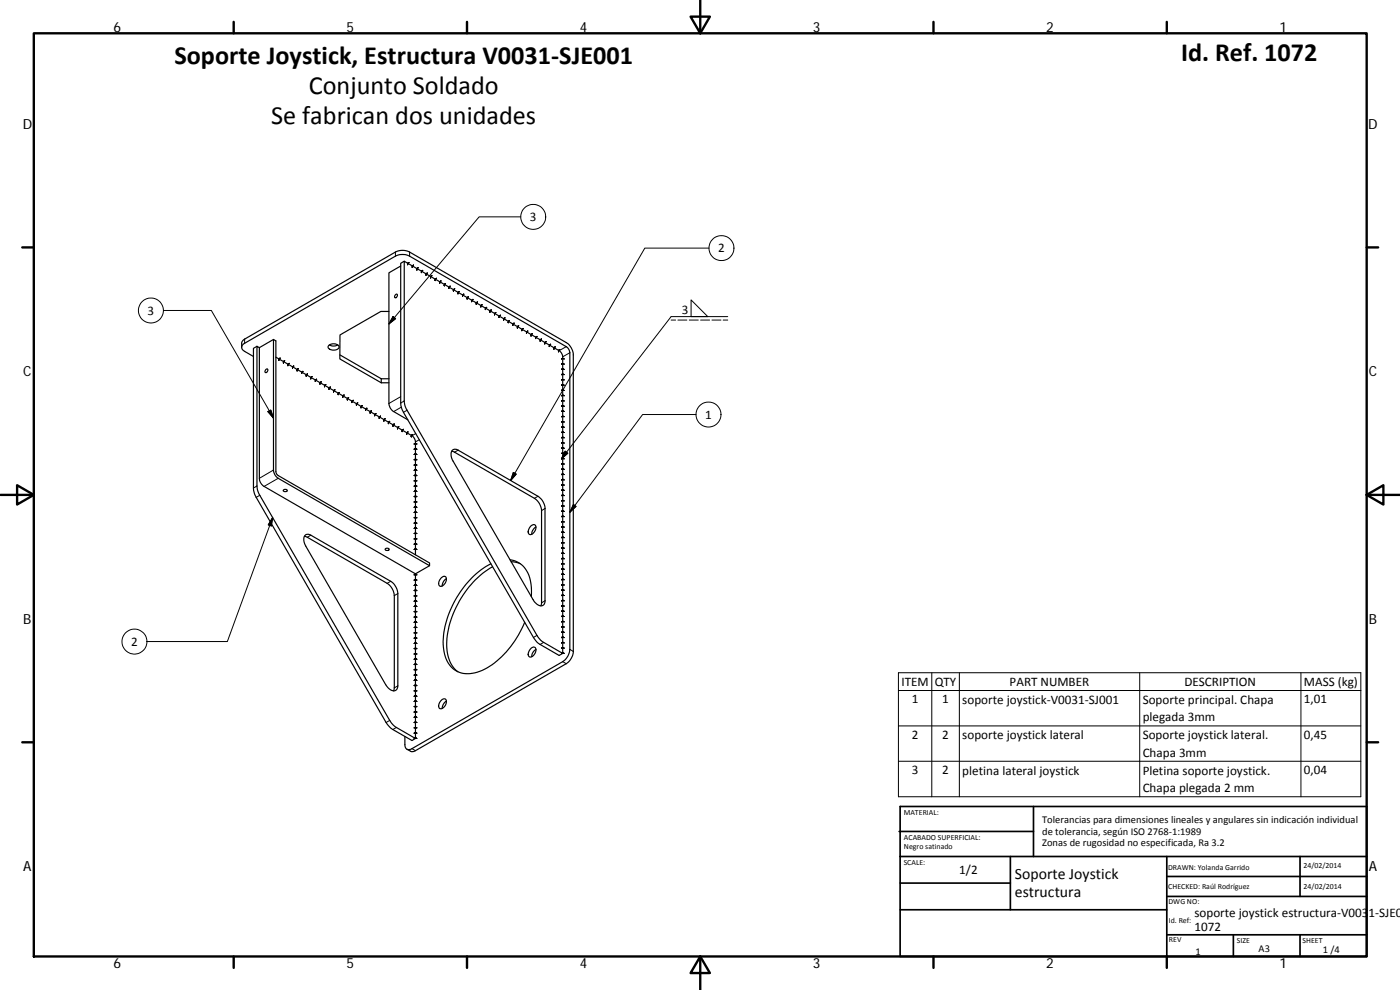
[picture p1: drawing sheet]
<svg xmlns="http://www.w3.org/2000/svg" width="420mm" height="297mm" viewBox="0 0 420 297" stroke-linecap="round" stroke-linejoin="round" font-family="sans-serif">
<g fill="none" stroke="#000" stroke-width=".36">
<path d="M120.3 79.8l-3.6 2.1v39.2a3.1 3.1 0 0 0 1.4 2.4l4.3 2.5M121.3 78.4l46.5 26.8a2.4 2.4 0 0 1 1.1 1.9v88.9l-6.1-3.4-1.4-1.6-39.8-69.1-.3-1.6zM121.3 78.4l-1 .6v41.9l.4 2 39.4 68.4 1.3 1.6 6.4 3.8 1.1-.7M116.7 93.5h-2.4l-12.3 7v7.2l12.4 7.2M118.7 88.4l.3-.2a.56 .56 0 0 1 .1 .8 .56 .56 0 0 1-.7 .2zM72.5 104.2v-1.4l.9-1.1 45.3-26.1a4.7 4.7 0 0 1 4.2 0l47 27.2a4.7 4.7 0 0 1 2.2 3.6v89.1a4.7 4.7 0 0 1-2.2 3.6l-45.5 26.3-1 .1-1.3-.7M76.1 107l-2.7-1.6a1.28 1.28 0 0 1-.9-1.2 1.28 1.28 0 0 1 .9-1.2l45.3-26.1a4.7 4.7 0 0 1 4.2 0l47 27.1a2.47 2.47 0 0 1 1.1 1.8v89.4a4.8 4.8 0 0 1-2.1 3.3l-45.3 26.1a1.28 1.28 0 0 1-1.5 .2 1.28 1.28 0 0 1-.6-1.4v-2.4M77.1 103.9l-1 .6v41.9l.4 2 39.4 68.4 1.7 1.9 6 3.5 1.1-.6M77.8 104.3v39.2a2.94 2.94 0 0 0 1.5 2.4l45.4 26.3M77.8 104.3l-.7-.4v41.9l.5 2 39.4 68.4 1.6 1.9 6.1 3.5v-49.4M79.8 110.8l.3-.1a.57 .57 0 0 1 .2 .7 .57 .57 0 0 1-.8 .3zM82.1 101.9l.7 .4v39.2l.2 .8 45.9 26.6v.8l-45.4-26.2a3.1 3.1 0 0 1-1.4-2.5z"/>
<path d="M82.1 101.9l-4.3 2.4M82.8 107.2l40.8 23.5a2.52 2.52 0 0 1 1.1 1.9v33.9M98.7 103.6a1.94 1.94 0 0 1 3.1 .6 1.98 1.98 0 0 1-3.3-.1zM98.8 103.5a2.7 2.7 0 0 0 2.6 0M102 106.5l12.4 7.1M114.4 113.6h2.3M114.4 113.6v1.3M114.4 114.9h2.3M135.5 135.4l.9 .3 24 13.8a4.8 4.8 0 0 1 2.1 3.7v27.7l-.2 .9M135.7 135.1l.7-.3 1.1 .3 23.9 13.8a4.7 4.7 0 0 1 2.2 3.7v27.7a1.39 1.39 0 0 1-1 1.5 1.39 1.39 0 0 1-1.6-.7l-1-1.2-24-41.5a2.99 2.99 0 0 1-.3-3.3zM85.1 147a.6 .6 0 0 1 .6-.2 .6 .6 0 0 1 .5 .5 .59 .59 0 0 1-.7 .3 .59 .59 0 0 1-.4-.6zM159.4 157.8a.89 .89 0 0 1 1.3-.2 .89 .89 0 0 1 0 1.3 1.53 1.53 0 0 1-2 1.3 2.13 2.13 0 0 1 .7-2.4z"/>
<path d="M160.9 158.1a2.47 2.47 0 0 0-1.3 2.2M91.3 160.9l.9 .3 24 13.8a4.8 4.8 0 0 1 2.1 3.7v27.7l-.2 .9M91.5 160.7l.9-.4 .9 .3 24 13.8a4.9 4.9 0 0 1 2.1 3.7v27.7a1.41 1.41 0 0 1-1 1.5 1.41 1.41 0 0 1-1.6-.6l-1.1-1.3-23.9-41.5a2.99 2.99 0 0 1-.3-3.2zM115.7 164.7a.6 .6 0 0 1 .6-.3 .6 .6 0 0 1 .4 .6 .59 .59 0 0 1-.6 .2 .59 .59 0 0 1-.4-.5zM128.9 169.7l-4.2 2.5M132.3 173.5a.92 .92 0 0 1 1.4-.5 .92 .92 0 0 1 .1 1.4 1.5 1.5 0 0 1-2 1.3 1.89 1.89 0 0 1 .5-2.2zM134 173.6l-.9 1-.4 1.2M147.3 169.2a28.5 28.5 0 0 0-14.2 24.9 8.1 8.1 0 0 0 5.4 7.8 13.2 13.2 0 0 0 11.3-4.2 30.9 30.9 0 0 0 7.7-11M147.8 170.1a28.8 28.8 0 0 0-13.7 24.1 9.4 9.4 0 0 0 3.3 7.4M153.1 168a7.6 7.6 0 0 1 6.3 7.6l.1 3.4M153.4 168.6l2.8 .5M159.4 194.5a.89 .89 0 0 1 1.3-.2 .89 .89 0 0 1 0 1.4 1.5 1.5 0 0 1-2 1.2 2.11 2.11 0 0 1 .7-2.4z"/>
<path d="M160.9 194.9l-.3 .1a2.49 2.49 0 0 0-1 2M132.3 210.2a.93 .93 0 0 1 1.4-.4 .93 .93 0 0 1 .1 1.4 1.53 1.53 0 0 1-2 1.3 1.92 1.92 0 0 1 .5-2.3zM134 210.4l-.9 .9-.4 1.3"/>
</g>
<g fill="none" stroke="#000" stroke-width=".3">
<path d="M118.7 75.6v1.3M122.7 78.8l-.2 .1-.1 .5M122.9 75.6v1.3M124.1 79.5l-.4 .7M156.3 65.1h-12.5l-27.1 32.1M212.8 74.4h-19.3l-40.2 69.8M49.1 93.2a3.8 3.8 0 0 1-5.4 3.4 3.8 3.8 0 0 1-.6-6.4 3.8 3.8 0 0 1 5.9 2.5l.1 .5h14.3l18.7 32.3M118 95l.7 .6-2 1.6zM125.5 80.3l-.4 .7M126.9 81.1l-.4 .7M128.2 81.9l-.2 .2-.1 .5M129.6 82.7l-.3 .2-.1 .5"/>
<path d="M131 83.5l-.4 .7M132.3 84.3l-.3 .7M133.7 85.1l-.4 .7M135.1 85.9l-.4 .7M136.5 86.7l-.3 .2-.1 .5M137.8 87.5l-.2 .2-.2 .5M139.2 88.3l-.4 .3v.3M140.6 89l-.4 .7M142 89.8l-.4 .7M143 90.8l.3-.2-.3 .2-.1 .5zM144.7 91.4l-.3 .2-.1 .5M146.1 92.2l-.3 .2-.1 .5"/>
<path d="M147.4 93l-.4 .7M148.8 93.8l-.4 .7M150.2 94.6l-.3 .2-.1 .5M151.5 95.4l-.4 .7M152.9 96.2l-.4 .6M154.3 97l-.4 .7M155.7 97.8l-.4 .6M157 98.6l-.3 .1-.1 .5M158.4 99.3l-.4 .7M201.4 96h1.4M203.4 96h2.8M206.9 96h2.7"/>
<path d="M207.4 90l5 5h-5zM210.3 96h2.7M213.7 96h2.7M217 96h1.4M218.4 95h-17l-32.9 42.7h.8M73.4 101.7v1.3M84.1 107.5l-.4 .3v.3M85.4 108.2l-.3 .4v.3M86.8 109l-.4 .7M88.2 109.8l-.4 .7M89.3 110.8l.2-.2-.3 .7zM90.9 111.4l-.4 .7"/>
<path d="M92.3 112.2l-.3 .2-.1 .5M93.7 113l-.3 .2-.1 .5M95 113.8l-.3 .3-.1 .4M96.4 114.6l-.4 .7M97.8 115.4l-.4 .7M99.2 116.1l-.5 .7M100.5 117l-.4 .6M101.9 117.8l-.4 .3v.3M103.3 118.5l-.4 .4v.3M104.6 119.3l-.3 .4-.1 .3M120.3 119l-3.6 2.1M159.8 100.1l-.4 .7"/>
<path d="M161.2 100.9l-.5 .7M162.5 101.7l-.2 .2-.2 .5M163.9 102.5l-.4 .7M165.3 103.3l-.4 .7M166.6 104.1l-.4 .7M168 104.9l-.4 .7M168.5 118.7h.8M168.5 117.2h.8M168.5 115.6h.8M168.5 114h.8M168.5 112.4h.8M168.5 110.8h.8"/>
<path d="M168.5 109.3h.8M168.5 107.7h.8M169.9 104l-2.1 1.2M171 105.8l-2.1 1.3M80.4 123.5l.9-.5 .8 2.5zM106 120.1l-.3 .2-.1 .5M107.4 120.9l-.4 .7M108.7 121.7l-.4 .7M110.1 122.5l-.4 .3v.4M111.5 123.3l-.4 .3v.4M112.8 124.1l-.4 .7M114.2 124.9l-.4 .6"/>
<path d="M115.6 125.6l-.4 .7M117 126.4l-.4 .7M118.3 127.2l-.3 .2v.5M119.7 128l-.3 .2-.1 .5M120.4 122.2l-2.3 1.3M121.1 128.8l-.4 .4v.3M121.3 120.3l-1 .6M122.2 123.1l-1.1 .6M122.4 129.6l-.3 .3v.4M123.8 130.4l-.4 .7M124.3 139.6l.3-.2 .5 .2M124.3 138h.8"/>
<path d="M124.3 136.4h.8M124.3 134.8h.8M124.3 133.2h.8M124.8 130.1l-1.2 .6M125.8 131.9l-1.1 .7M137.5 135.1l-1.1 .6M168.5 139.2h.8M168.5 136.1h.8M168.5 134.5h.8M168.5 132.9l.3-.1 .5 .1M168.5 131.4h.8M168.5 129.8h.8"/>
<path d="M168.5 128.2h.8M168.5 126.6h.8M168.5 125h.8M168.5 123.5h.8M168.5 121.9l.3-.2 .5 .2M168.5 120.3h.8M169.6 135.4l.8 .6-1.9 1.7zM208.9 124.4h-16l-21.9 29.3M77.1 145.8l-1 .6M78 148.6l-1.1 .6M81.8 155.3l-13.6 37.2h-24.1a3.8 3.8 0 0 0-5.6-3.2 3.8 3.8 0 0 0-.2 6.4 3.8 3.8 0 0 0 5.8-2.7v-.5M81.8 155.3l-.4 2.5-.9-.3z"/>
<path d="M82.1 141l-4.3 2.5M83.5 143.5l-4.2 2.4M124.3 158.5h.8M124.3 157l.3-.2 .5 .2M124.3 155.4h.8zM124.3 153.8l.3-.2 .5 .2M124.3 152.2h.8M124.3 150.6h.8M124.3 149h.8M124.3 147.5h.8M124.3 145.9h.8M124.3 144.3h.8"/>
<path d="M124.3 142.7l.3-.1 .5 .1M124.3 141.1h.8M154.1 141.8l.8 .5-1.6 1.9zM161.4 148.9l-1 .6M163.6 152.6l-1.1 .6M168.5 159.8l.3-.2 .5 .2M168.5 158.2h.8M168.5 156.6h.8M168.5 155h.8M168.5 153.5h.8M168.5 151.8h.8M168.5 150.3h.8"/>
<path d="M168.5 148.7h.8M168.5 147.1h.8M168.5 145.6h.8M168.5 144l.3-.2 .5 .2M168.5 142.4h.8M168.5 140.8h.8zM172.1 151.4l.8 .6-1.9 1.7zM93.3 160.6l-1.1 .6M117.3 174.4l-1.1 .6M119.4 178.1l-1.1 .6M124.3 178.8h.8M124.3 177.2h.8"/>
<path d="M124.3 175.7h.8M124.3 174.1h.8M124.3 172.5h.8M124.3 164.9h.8M124.3 163.3h.8M124.3 161.7h.8M124.3 160.1h.8M168.5 178.7h.8M168.5 177.1h.8M168.5 175.5h.8M168.5 173.9h.8M168.5 172.4h.8"/>
<path d="M168.5 170.8l.3-.2 .5 .2M168.5 169.2h.8M168.5 167.7h.8M168.5 166.1h.8M168.5 164.5h.8M168.5 162.9h.8M168.5 161.3h.8M124.3 199.4h.8M124.3 197.8h.8M124.3 196.2h.8M124.3 194.6h.8M124.3 193.1h.8"/>
<path d="M124.3 191.5h.8M124.3 189.9h.8M124.3 188.3h.8M124.3 186.7h.8M124.3 185.2l.3-.2 .5 .2M124.3 183.6h.8M124.3 182l.3-.2 .5 .2M124.3 180.4h.8M161.2 190.6l-1.1 .7M163.2 192.7l-1.1 .7M163.6 180.3l-1.1 .6M168.5 196h.8"/>
<path d="M168.5 194.5h.8M168.5 192.9l.3-.2 .5 .2M168.5 191.3h.8M168.5 189.7h.8M168.5 188.2h.8M168.5 186.6h.8M168.5 185h.8M168.5 183.4h.8M168.5 181.9l.3-.2 .5 .2M168.5 180.3h.8M168.9 198.5l1 .6M171 194.8l1.1 .7"/>
<path d="M117 216.2l-1.1 .6M119 218.3l-1.1 .6M119.4 205.8l-1.1 .6M124.3 220h.8M124.3 218.4h.8M124.3 216.8h.8M124.3 215.2h.8M124.3 213.7h.8M124.3 212h.8M124.3 210.5h.8M124.3 208.9l.3-.2 .5 .2M124.3 207.3h.8"/>
<path d="M124.3 205.7l.3-.1 .5 .1M124.3 204.2h.8M124.3 202.6h.8M124.3 201h.8M269.6 201.8h138.8v37.3h-138.8zM269.6 207.2h138.8M269.6 217.8h138.8M279.6 201.8v37.3M287.9 201.8v37.3M342 201.8v37.3M390.4 201.8v37.3M123.6 224.6l1.1 .6"/>
<path d="M124.3 221.6h.8M269.6 228.4h138.8"/>
<circle cx="160" cy="65.1" r="3.7"/>
<circle cx="216.5" cy="74.4" r="3.8"/>
<circle cx="212.6" cy="124.4" r="3.8"/>
</g>
<g fill="none" stroke="#000" stroke-width=".71">
<path d="M10.1 10h400.1v277h-400.1zM70.1 6.6v3.4M140.2 6.6v3.4M207.3 5h5.8l-2.9 5zM210.2 0v10M280.2 6.6v3.4M350.2 6.6v3.4M6.7 74.2h3.4M410.2 74.2h3.4M.2 148.5h9.9M5.1 145.6l5 2.9-5 2.9zM410.2 148.5l5-2.9v5.8z"/>
<path d="M410.2 148.5h9.9M6.7 222.7h3.4M410.2 222.7h3.4M70.1 287v3.4M140.2 287v3.4M210.2 287l2.9 5h-5.8zM210.2 287v10M280.2 287v3.4M350.2 287v3.4"/>
</g>
<g fill="none" stroke="#000" stroke-width=".51">
<path d="M269.8 249.5h40.4M270.1 257h140.1M270.1 242h140.1v45h-140.1zM303.2 257v16M310.2 242v15M350.2 257v30M390.2 257v12M270.1 273h80.1M270.1 265h33.1M350.2 269h60M350.2 263h60M350.2 280.5h60"/>
<path d="M370.2 280.5v6.5M390.2 280.5v6.5"/>
</g>
<path d="M118 95l.7 .6-2 1.6zM80.4 123.5l.9-.5 .8 2.5zM169.6 135.4l.8 .6-1.9 1.7zM81.8 155.3l-.4 2.5-.9-.3zM154.1 141.8l.8 .5-1.6 1.9zM172.1 151.4l.8 .6-1.9 1.7z" fill="#000" stroke="#000" stroke-width=".3"/>
<g font-size="7.9">
<text x="52.4" y="19.1">Soporte Joystick, Estructura V0031‐SJE001</text>
<text x="354.4" y="18.4">Id. Ref. 1072</text>
<text x="92.7" y="28.1">Conjunto Soldado</text>
<text x="81.4" y="37.1">Se fabrican dos unidades</text>
</g>
<g font-size="4.7">
<text x="304.6" y="263.9">Soporte Joystick</text>
<text x="304.6" y="269.3">estructura</text>
</g>
<g font-size="4.2">
<text x="34" y="9.6">6</text>
<text x="104" y="9.6">5</text>
<text x="174" y="9.6">4</text>
<text x="244" y="9.6">3</text>
<text x="314" y="9.6">2</text>
<text x="384" y="9.6">1</text>
<text x="6.8" y="38.7">D</text>
<text x="410.6" y="38.7">D</text>
<text x="7" y="112.9">C</text>
<text x="410.8" y="112.9">C</text>
<text x="7" y="187.1">B</text>
<text x="410.8" y="187.1">B</text>
<text x="7" y="261.3">A</text>
<text x="410.8" y="261.3">A</text>
<text x="34" y="290.4">6</text>
<text x="104" y="290.4">5</text>
<text x="174" y="290.4">4</text>
<text x="244" y="290.4">3</text>
<text x="314" y="290.4">2</text>
<text x="384" y="290.4">1</text>
</g>
<g font-size="3.9">
<text x="159" y="66.3">3</text>
<text x="215.5" y="75.7">2</text>
<text x="44.3" y="94.4">3</text>
<text x="204.7" y="94.2">3</text>
<text x="211.6" y="125.6">1</text>
<text x="39.4" y="193.8">2</text>
<text x="270.5" y="205.8">ITEM</text>
<text x="280.5" y="205.8">QTY</text>
<text x="303" y="205.8">PART NUMBER</text>
<text x="355.5" y="205.8">DESCRIPTION</text>
<text x="391.3" y="205.9">MASS (kg)</text>
<text x="273.6" y="211.1">1</text>
<text x="282.8" y="211.1">1</text>
<text x="288.8" y="211.1">soporte joystick‐V0031‐SJ001</text>
<text x="342.9" y="211.1">Soporte principal. Chapa</text>
<text x="391.3" y="211.1">1,01</text>
<text x="273.6" y="221.7">2</text>
<text x="282.8" y="221.7">2</text>
<text x="288.8" y="221.8">soporte joystick lateral</text>
<text x="342.9" y="216.5">plegada 3mm</text>
<text x="342.9" y="221.8">Soporte joystick lateral.</text>
<text x="391.3" y="221.7">0,45</text>
<text x="342.9" y="227.1">Chapa 3mm</text>
<text x="273.6" y="232.3">3</text>
<text x="282.8" y="232.3">2</text>
<text x="288.8" y="232.4">pletina lateral joystick</text>
<text x="342.9" y="232.4">Pletina soporte joystick.</text>
<text x="391.3" y="232.3">0,04</text>
<text x="342.9" y="237.7">Chapa plegada 2 mm</text>
<text x="287.9" y="262.2">1/2</text>
<text x="358.5" y="275.1">soporte joystick estructura‐V0031‐SJE0</text>
<text x="358.5" y="279.4">1072</text>
</g>
<g font-size="3.1">
<text x="312.8" y="246.8">Tolerancias para dimensiones lineales y angulares sin indicación individual</text>
<text x="312.8" y="250.4">de tolerancia, según ISO 2768‐1:1989</text>
<text x="312.8" y="254">Zonas de rugosidad no especificada, Ra 3.2</text>
<text x="358.7" y="286.4">1</text>
<text x="377.7" y="285.6">A3</text>
<text x="397" y="285.9">1 /4</text>
</g>
<g font-size="2.4">
<text x="271.2" y="244.4">MATERIAL:</text>
<text x="271.3" y="251.9">ACABADO SUPERFICIAL:</text>
<text x="271.3" y="254.6">Negro satinado</text>
<text x="271.2" y="259.7">SCALE:</text>
<text x="350.6" y="260.9">DRAWN: Yolanda Garrido</text>
<text x="391.2" y="260.6">24/02/2014</text>
<text x="350.6" y="266.8">CHECKED: Raúl Rodríguez</text>
<text x="391.2" y="266.6">24/02/2014</text>
<text x="350.7" y="271.4">DWG NO:</text>
<text x="350.8" y="276.8">Id. Ref:</text>
<text x="350.8" y="282.8">REV</text>
<text x="371.2" y="282.9">SIZE</text>
<text x="390.9" y="282.9">SHEET</text>
</g>
</svg>
